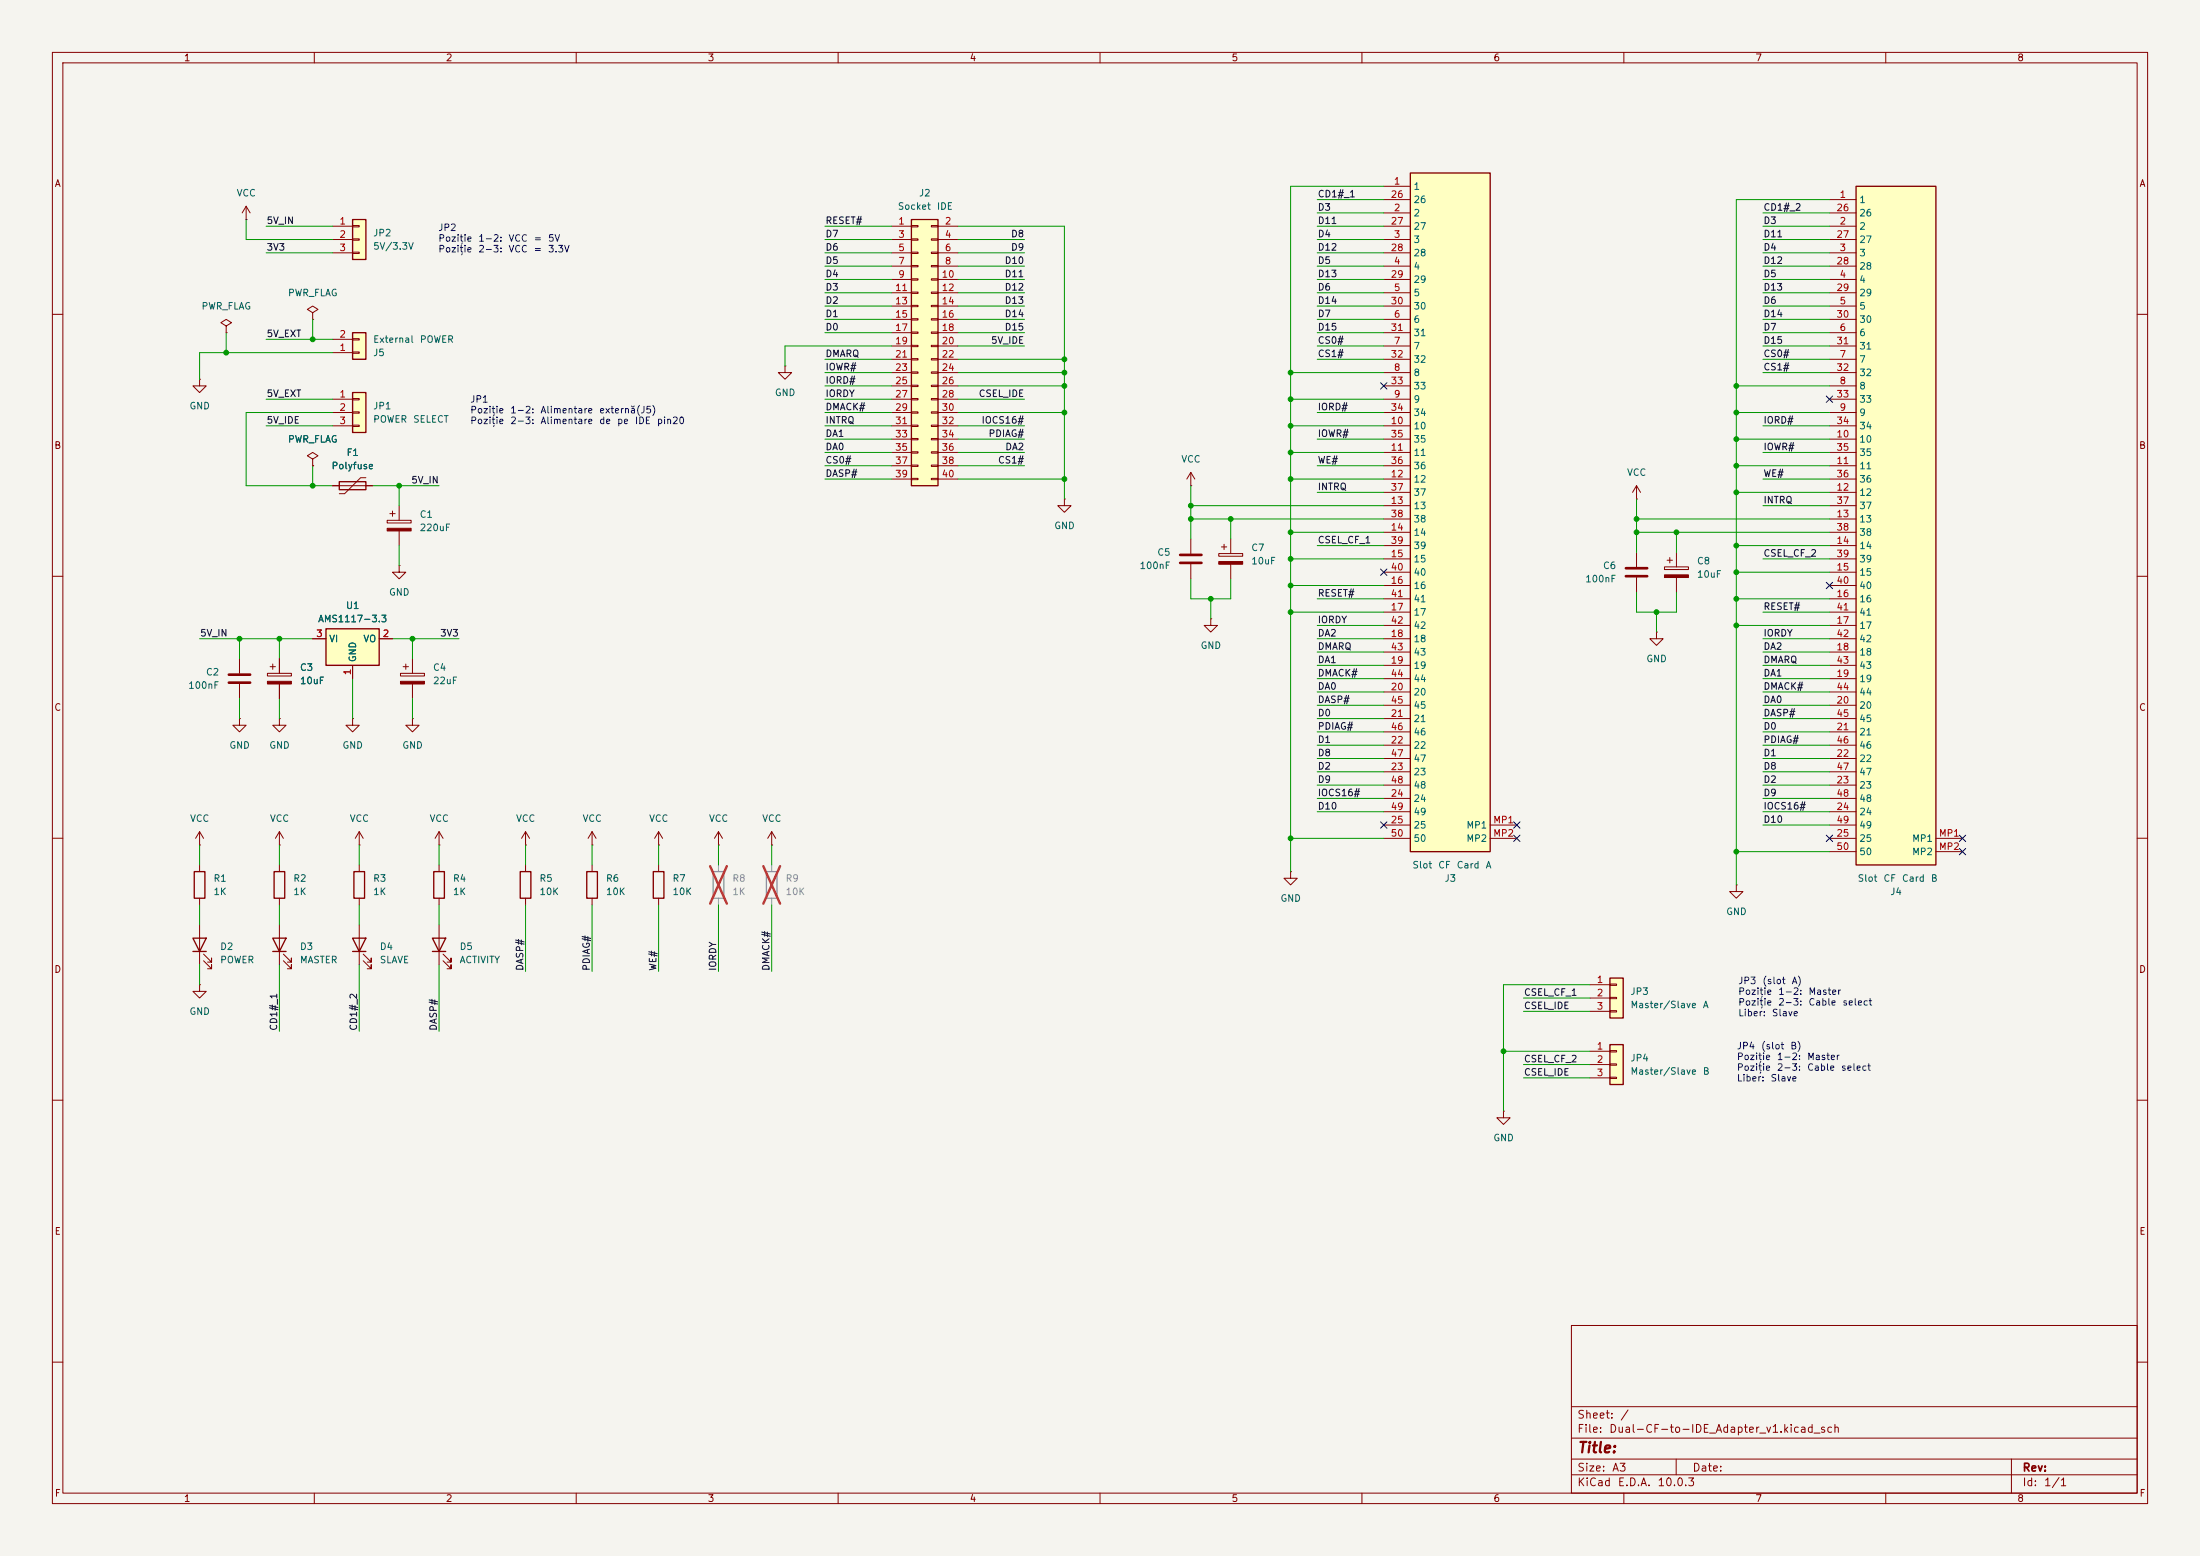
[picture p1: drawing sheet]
<svg xmlns="http://www.w3.org/2000/svg" width="420mm" height="297mm" viewBox="0 0 420 297" stroke-linecap="round" stroke-linejoin="round" font-family="sans-serif">
<path d="M0 0h420v297h-420z" fill="#f5f4ef" stroke="#f5f4ef" stroke-width=".19"/>
<g fill="none" stroke="#840000" stroke-width=".19">
<path d="M10 10h400v277h-400zM12 12h396v273h-396zM60 10v2M110 10v2M160 10v2M210 10v2M260 10v2M310 10v2M360 10v2M10 60h2M408 60h2M203.2 95.3v1.2h-1.3l1.3 1.3 1.3-1.3h-1.3"/>
<path d="M203.2 95.3h.1M10 110h2M408 110h2M45.7 125.7v2.8M45.7 130.6v2.8M10 160h2M38.1 158.8l-.8 1.2M38.1 158.8l.8 1.2M38.1 158.8v2.5M53.3 158.8l-.7 1.2M53.3 158.8l.8 1.2M53.3 158.8v2.5"/>
<path d="M408 160h2M38.1 161.3h.1M53.3 161.3h.1M331.5 168.9v1.3h1.2l-1.2 1.3-1.3-1.3h1.3M331.5 168.9h.1M10 210h2M408 210h2M300 253h108v32h-108zM10 260h2M300 278.5h108M300 274.5h108M300 268.5h108"/>
<path d="M320 278.5v3M384 278.5v6.5M408 260h2M60 285v2M110 285v2M160 285v2M210 285v2M260 285v2M300 281.5h108M310 285v2M360 285v2"/>
</g>
<path d="M43.7 128.8h4.1M43.7 130.3h4.1" fill="none" stroke="#840000" stroke-width=".51"/>
<path d="M307.3 186.7h2.6v7.6h-2.6z" fill="#ffffc2"/>
<path d="M307.3 186.7h2.6v7.6h-2.6z" fill="none" stroke="#840000" stroke-width=".25"/>
<g fill="none" stroke="#840000" stroke-width=".19">
<path d="M312.4 95.3h.1M312.4 92.7l-.7 1.3M312.4 92.7l.8 1.3M312.4 92.7v2.6M227.3 102.9v2.8M227.3 107.7v2.8M312.4 105.4v2.8M312.4 110.2v2.8M316.2 120.7v1.2h-1.2l1.2 1.3 1.3-1.3h-1.3M316.2 120.7h.1M303.5 188h3.8M303.5 190.5h3.8"/>
<path d="M303.5 193h3.8M307.3 187.8h1.3v.3h-1.3zM307.3 190.4h1.3v.2h-1.3zM307.3 192.9h1.3v.3h-1.3zM287 212.1v1.3h1.3l-1.3 1.2-1.3-1.2h1.3M287 212.1h.1"/>
</g>
<path d="M225.3 105.9h4.1M225.3 107.4h4.1M310.4 108.5h4.1M310.4 110h4.1" fill="none" stroke="#840000" stroke-width=".51"/>
<path d="M354.3 35.6h15.3v129.5h-15.3z" fill="#ffffc2"/>
<path d="M354.3 35.6h15.3v129.5h-15.3z" fill="none" stroke="#840000" stroke-width=".25"/>
<g fill="none" stroke="#840000" stroke-width=".19">
<path d="M349.2 38.1h5.1M349.2 43.2h5.1M349.2 48.3h5.1M349.2 53.3h5.1M349.2 58.4h5.1M349.2 40.6h5.1M349.2 45.7h5.1M349.2 50.8h5.1M349.2 55.9h5.1M349.2 63.5h5.1M349.2 68.6h5.1M349.2 73.7h5.1"/>
<path d="M349.2 78.7h5.1M349.2 61h5.1M349.2 66h5.1M349.2 71.1h5.1M349.2 76.2h5.1M349.2 83.8h5.1M349.2 88.9h5.1M349.2 94h5.1M349.2 99.1h5.1M349.2 81.3h5.1M349.2 86.4h5.1M349.2 91.4h5.1"/>
<path d="M349.2 96.5h5.1M349.2 104.1h5.1M349.2 109.2h5.1M349.2 114.3h5.1M349.2 119.4h5.1M349.2 101.6h5.1M349.2 106.7h5.1M349.2 111.8h5.1M349.2 116.8h5.1M349.2 124.5h5.1M349.2 129.5h5.1M349.2 134.6h5.1"/>
<path d="M349.2 139.7h5.1M349.2 121.9h5.1M349.2 127h5.1M349.2 132.1h5.1M349.2 137.2h5.1M349.2 144.8h5.1M349.2 149.9h5.1M349.2 154.9h5.1M349.2 142.2h5.1M349.2 147.3h5.1M349.2 152.4h5.1M349.2 157.5h5.1"/>
<path d="M349.2 160h5.1M349.2 162.6h5.1M369.6 160h5M369.6 162.6h5"/>
</g>
<path d="M269.2 33h15.3v129.6h-15.3z" fill="#ffffc2"/>
<path d="M269.2 33h15.3v129.6h-15.3zM37.1 166.4h2v5.1h-2zM52.3 166.4h2.1v5.1h-2.1zM67.3 179.1h2.5l-1.2 2.5zM67.3 181.6h2.5" fill="none" stroke="#840000" stroke-width=".25"/>
<g fill="none" stroke="#840000" stroke-width=".19">
<path d="M264.2 35.6h5M264.2 38.1h5M264.2 40.6h5M264.2 45.7h5M264.2 50.8h5M264.2 55.9h5M264.2 43.2h5M264.2 48.3h5M264.2 53.3h5M264.2 58.4h5M264.2 61h5M264.2 66h5"/>
<path d="M264.2 71.1h5M264.2 76.2h5M264.2 63.5h5M264.2 68.6h5M264.2 73.7h5M264.2 78.7h5M227.3 92.7h.1M227.3 90.2l-.7 1.2M227.3 90.2l.8 1.2M227.3 90.2v2.5M264.2 81.3h5M264.2 86.4h5"/>
<path d="M264.2 91.4h5M264.2 96.5h5M264.2 83.8h5M264.2 88.9h5M264.2 94h5M264.2 99.1h5M231.1 118.1v1.3h-1.2l1.2 1.3 1.3-1.3h-1.3M231.1 118.1h.1M232.7 105.7h4.5v.5h-4.5zM233.2 104.4h1M233.7 103.9v1M234.9 102.9v2.8"/>
<path d="M234.9 107.7v2.8M264.2 101.6h5M264.2 106.7h5M264.2 111.8h5M264.2 116.8h5M264.2 104.1h5M264.2 109.2h5M264.2 114.3h5M264.2 119.4h5M317.8 108.2h4.5v.5h-4.5zM318.3 106.9h1M318.8 106.4v1"/>
<path d="M320 105.4v2.8M320 110.2v2.8M45.7 137.2v1.2h1.3l-1.3 1.3-1.3-1.3h1.3M45.7 137.2h.1M264.2 121.9h5M264.2 127h5M264.2 132.1h5M264.2 137.2h5M264.2 124.5h5M264.2 129.5h5M264.2 134.6h5M264.2 139.7h5"/>
<path d="M264.2 142.2h5M264.2 147.3h5M264.2 152.4h5M264.2 157.5h5M264.2 144.8h5M264.2 149.9h5M264.2 154.9h5M284.5 157.5h5.1M38.1 165.1v1.3M38.1 171.5v1.2M53.3 165.1v1.3M53.3 171.5v1.2"/>
<path d="M68.6 176.5v7.7M264.2 160h5M284.5 160h5.1M69.3 183.4l1.6 1.5v-.7v.7h-.8M69.3 182.1l1.6 1.5v-.7v.7h-.8"/>
</g>
<g fill="#840000" stroke="#840000" stroke-width=".19">
<path d="M317.8 109.7h4.5v.5h-4.5z"/>
<path d="M232.7 107.2h4.5v.5h-4.5z"/>
</g>
<path d="M307.3 199.4h2.6v7.6h-2.6z" fill="#ffffc2"/>
<path d="M307.3 199.4h2.6v7.6h-2.6z" fill="none" stroke="#840000" stroke-width=".25"/>
<g fill="none" stroke="#840000" stroke-width=".19">
<path d="M51.1 128.5h4.5v.5h-4.5zM51.6 127.3h1M52.1 126.7v1.1M53.3 137.2v1.2h1.3l-1.3 1.3-1.2-1.3h1.2M53.3 137.2h.1M53.3 125.7v2.8M53.3 130.6v2.8M67.3 137.2v1.2h1.3l-1.3 1.3-1.3-1.3h1.3M67.3 137.2h.1M246.4 166.4v1.2h1.2l-1.2 1.3-1.3-1.3h1.3M246.4 166.4h.1M303.5 200.7h3.8"/>
<path d="M303.5 203.2h3.8M303.5 205.7h3.8M307.3 200.5h1.3v.3h-1.3zM307.3 203.1h1.3v.2h-1.3zM307.3 205.6h1.3v.3h-1.3z"/>
</g>
<path d="M51.1 130h4.5v.6h-4.5z" fill="#840000" stroke="#840000" stroke-width=".19"/>
<path d="M62.2 120h10.2v7h-10.2z" fill="#ffffc2"/>
<path d="M62.2 120h10.2v7h-10.2zM36.8 179.1h2.6l-1.3 2.5zM52.1 179.1h2.5l-1.3 2.5zM67.6 166.4h2v5.1h-2zM36.8 181.6h2.6M52.1 181.6h2.5" fill="none" stroke="#840000" stroke-width=".25"/>
<g fill="none" stroke="#840000" stroke-width=".19">
<path d="M38.1 72.4v1.3h1.3l-1.3 1.2-1.3-1.2h1.3M38.1 72.4h.1M43.2 62.2l1-.6-1-.6-1 .6 1 .6v1.3M43.2 63.5h.1M59.7 121.9h2.5M67.3 127v2.5M72.4 121.9h2.5M76.5 128.5h4.5v.5h-4.5zM77 127.3h1M77.5 126.7v1.1M78.7 137.2v1.2h1.3l-1.3 1.3-1.2-1.3h1.2M78.7 137.2h.1"/>
<path d="M78.7 125.7v2.8M78.7 130.6v2.8M68.6 158.8l-.8 1.2M68.6 158.8l.7 1.2M68.6 158.8v2.5M83.8 158.8l-.7 1.2M83.8 158.8l.8 1.2M83.8 158.8v2.5M38.1 176.5v7.7M53.3 176.5v7.7M68.6 161.3h.1M68.6 165.1v1.3"/>
<path d="M68.6 171.5v1.2M83.8 161.3h.1M38.1 188v1.2h1.3l-1.3 1.3-1.3-1.3h1.3M38.1 188h.1M38.9 183.4l1.5 1.5v-.7v.7h-.8M38.9 182.1l1.5 1.5v-.7v.7h-.8M54.1 183.4l1.5 1.5v-.7v.7h-.7M54.1 182.1l1.5 1.5v-.7v.7h-.7"/>
</g>
<path d="M76.5 130h4.5v.6h-4.5z" fill="#840000" stroke="#840000" stroke-width=".19"/>
<path d="M67.3 74.9h2.5v7.7h-2.5z" fill="#ffffc2"/>
<path d="M67.3 74.9h2.5v7.7h-2.5zM64.8 91.9h5v1.6h-5zM124.7 166.4h2v5.1h-2z" fill="none" stroke="#840000" stroke-width=".25"/>
<g fill="none" stroke="#840000" stroke-width=".19">
<path d="M47 39.4l-.8 1.2M47 39.4l.8 1.2M47 39.4v2.5M47 41.9h.1M63.5 76.2h3.8M63.5 78.7h3.8M67.3 76.1h1.3v.2h-1.3zM67.3 78.6h1.3v.3h-1.3zM59.7 87.6l1-.6-1-.6-1 .6 1 .6v1.3M59.7 88.9h.1M63.5 81.3h3.8M63.5 92.7h7.6"/>
<path d="M67.3 81.2h1.3v.2h-1.3zM69.8 91.2h-1l-3 3h-1M73.9 99.3h4.6v.5h-4.6zM74.4 98h1M74.9 97.5v1.1M76.2 96.5v2.8M76.2 108v1.2h1.3l-1.3 1.3-1.3-1.3h1.3M76.2 108h.1M76.2 101.3v2.8M125.7 165.1v1.3M125.7 171.5v1.2"/>
</g>
<path d="M73.9 100.8h4.6v.5h-4.6z" fill="#840000" stroke="#840000" stroke-width=".19"/>
<path d="M67.3 63.5h2.5v5.1h-2.5z" fill="#ffffc2"/>
<path d="M67.3 63.5h2.5v5.1h-2.5z" fill="none" stroke="#840000" stroke-width=".25"/>
<path d="M63.5 67.3h3.8M63.5 64.8h3.8M67.3 67.2h1.3v.2h-1.3zM67.3 64.6h1.3v.3h-1.3z" fill="none" stroke="#840000" stroke-width=".19"/>
<path d="M67.3 41.9h2.5v7.6h-2.5z" fill="#ffffc2"/>
<path d="M67.3 41.9h2.5v7.6h-2.5z" fill="none" stroke="#840000" stroke-width=".25"/>
<path d="M59.7 59.7l1-.6-1-.7-1 .7 1 .6v1.3M63.5 43.2h3.8M63.5 45.7h3.8M63.5 48.3h3.8M67.3 43.1h1.3v.2h-1.3zM67.3 45.6h1.3v.2h-1.3zM67.3 48.1h1.3v.3h-1.3zM59.7 61h.1M149.9 69.9v1.2h1.2l-1.2 1.3-1.3-1.3h1.3M149.9 69.9h.1" fill="none" stroke="#840000" stroke-width=".19"/>
<path d="M174 41.9h5.1v50.8h-5.1z" fill="#ffffc2"/>
<path d="M174 41.9h5.1v50.8h-5.1zM82.5 179.1h2.6l-1.3 2.5zM82.8 166.4h2v5.1h-2zM99.3 166.4h2v5.1h-2zM112 166.4h2v5.1h-2zM82.5 181.6h2.6" fill="none" stroke="#840000" stroke-width=".25"/>
<g fill="none" stroke="#840000" stroke-width=".19">
<path d="M170.2 43.2h3.8M170.2 45.7h3.8M170.2 48.3h3.8M170.2 50.8h3.8M170.2 53.3h3.8M170.2 55.9h3.8M170.2 58.4h3.8M174 43.1h1.3v.2h-1.3zM174 45.6h1.3v.2h-1.3zM174 48.1h1.3v.3h-1.3zM174 50.7h1.3v.2h-1.3zM174 53.2h1.3v.3h-1.3z"/>
<path d="M174 55.8h1.3v.2h-1.3zM174 58.3h1.3v.2h-1.3zM177.8 43.1h1.3v.2h-1.3zM177.8 45.6h1.3v.2h-1.3zM177.8 48.1h1.3v.3h-1.3zM177.8 50.7h1.3v.2h-1.3zM177.8 53.2h1.3v.3h-1.3zM177.8 55.8h1.3v.2h-1.3zM177.8 58.3h1.3v.2h-1.3zM179.1 43.2h3.8M179.1 45.7h3.8M179.1 48.3h3.8"/>
<path d="M179.1 50.8h3.8M179.1 53.3h3.8M179.1 55.9h3.8M179.1 58.4h3.8M170.2 61h3.8M170.2 63.5h3.8M170.2 66h3.8M170.2 68.6h3.8M170.2 71.1h3.8M170.2 73.7h3.8M170.2 76.2h3.8M170.2 78.7h3.8"/>
<path d="M174 60.8h1.3v.3h-1.3zM174 63.4h1.3v.2h-1.3zM174 65.9h1.3v.3h-1.3zM174 68.5h1.3v.2h-1.3zM174 71h1.3v.2h-1.3zM174 73.5h1.3v.3h-1.3zM174 76.1h1.3v.2h-1.3zM174 78.6h1.3v.3h-1.3zM177.8 60.8h1.3v.3h-1.3zM177.8 63.4h1.3v.2h-1.3zM177.8 65.9h1.3v.3h-1.3zM177.8 68.5h1.3v.2h-1.3z"/>
<path d="M177.8 71h1.3v.2h-1.3zM177.8 73.5h1.3v.3h-1.3zM177.8 76.1h1.3v.2h-1.3zM177.8 78.6h1.3v.3h-1.3zM179.1 61h3.8M179.1 63.5h3.8M179.1 66h3.8M179.1 68.6h3.8M179.1 71.1h3.8M179.1 73.7h3.8M179.1 76.2h3.8M179.1 78.7h3.8"/>
<path d="M59.7 88.9h.1M63.5 92.7h1.3M69.8 92.7h1.3M170.2 81.3h3.8M170.2 83.8h3.8M170.2 86.4h3.8M170.2 88.9h3.8M170.2 91.4h3.8M174 81.2h1.3v.2h-1.3zM174 83.7h1.3v.2h-1.3zM174 86.2h1.3v.3h-1.3zM174 88.8h1.3v.2h-1.3z"/>
<path d="M174 91.3h1.3v.3h-1.3zM177.8 81.2h1.3v.2h-1.3zM177.8 83.7h1.3v.2h-1.3zM177.8 86.2h1.3v.3h-1.3zM177.8 88.8h1.3v.2h-1.3zM177.8 91.3h1.3v.3h-1.3zM179.1 81.3h3.8M179.1 83.8h3.8M179.1 86.4h3.8M179.1 88.9h3.8M179.1 91.4h3.8M53.3 125.7v2.8"/>
<path d="M53.3 130.6v2.8M59.7 121.9h2.5M67.3 127v2.5M72.4 121.9h2.5M100.3 158.8v2.5M100.3 158.8l-.7 1.2M100.3 158.8l.8 1.2M113 158.8l-.7 1.2M113 158.8l.8 1.2M113 158.8v2.5M125.7 158.8l-.7 1.2M125.7 158.8l.8 1.2"/>
<path d="M125.7 158.8v2.5M137.2 158.8l-.8 1.2M137.2 158.8l.7 1.2M137.2 158.8v2.5M147.3 158.8l-.7 1.2M147.3 158.8l.8 1.2M147.3 158.8v2.5M83.8 165.1v1.3M83.8 171.5v1.2M83.8 176.5v7.7M100.3 161.3h.1M100.3 165.1v1.3"/>
<path d="M100.3 171.5v1.2M113 161.3h.1M113 165.1v1.3M113 171.5v1.2M125.7 161.3h.1M137.2 161.3h.1M147.3 161.3h.1M84.6 183.4l1.5 1.5v-.7v.7h-.8M84.6 182.1l1.5 1.5v-.7v.7h-.8"/>
</g>
<path d="M136.1 166.4h2.1v5.1h-2.1zM146.3 166.4h2v5.1h-2z" fill="none" stroke="#9c9b98" stroke-width=".25"/>
<path d="M137.2 165.1v1.3M137.2 171.5v1.2M147.3 165.1v1.3M147.3 171.5v1.2" fill="none" stroke="#9c9b98" stroke-width=".19"/>
<path d="M135.6 165.3l3.2 7.2M138.8 165.3l-3.2 7.2M145.7 165.3l3.2 7.2M148.9 165.3l-3.2 7.2" fill="none" stroke="#e12e31" stroke-width=".46"/>
<g fill="none" stroke="#009600" stroke-width=".19">
<path d="M251.5 38.1h12.7M264.2 35.6h-17.8v130.8M349.2 38.1h-17.7v130.8M47 41.9v3.8h16.5M50.8 43.2h12.7M50.8 48.3h12.7M157.5 58.4h12.7M157.5 43.2h12.7M157.5 55.9h12.7M157.5 50.8h12.7M157.5 48.3h12.7M157.5 45.7h12.7"/>
<path d="M157.5 53.3h12.7M182.9 58.4h12.7M182.9 43.2h20.3v52.1M182.9 55.9h12.7M182.9 50.8h12.7M182.9 48.3h12.7M182.9 45.7h12.7M182.9 53.3h12.7M251.5 58.4h12.7M251.5 43.2h12.7M251.5 40.6h12.7M251.5 55.9h12.7"/>
<path d="M251.5 50.8h12.7M251.5 48.3h12.7M251.5 45.7h12.7M251.5 53.3h12.7M336.5 58.4h12.7M336.5 43.2h12.7M336.5 40.6h12.7M336.5 55.9h12.7M336.5 50.8h12.7M336.5 48.3h12.7M336.5 45.7h12.7M336.5 53.3h12.7"/>
<path d="M43.2 63.5v3.8M50.8 76.2h12.7M50.8 64.8h12.7M59.7 61v3.8M63.5 78.7h-16.5v14h16.5M63.5 67.3h-25.4v5.1M157.5 76.2h12.7M157.5 78.7h12.7M157.5 63.5h12.7M157.5 61h12.7M157.5 68.6h12.7M157.5 71.1h12.7"/>
<path d="M157.5 73.7h12.7M170.2 66h-20.3v3.9M182.9 76.2h12.7M182.9 78.7h20.3M182.9 63.5h12.7M182.9 66h12.7M182.9 61h12.7M182.9 68.6h20.3M182.9 71.1h20.3M182.9 73.7h20.3M246.4 76.2h17.8M246.4 71.1h17.8"/>
<path d="M251.5 78.7h12.7M251.5 63.5h12.7M251.5 66h12.7M251.5 61h12.7M251.5 68.6h12.7M331.5 78.7h17.7M331.5 73.7h17.7M336.5 63.5h12.7M336.5 66h12.7M336.5 61h12.7M336.5 68.6h12.7M336.5 71.1h12.7"/>
<path d="M50.8 81.3h12.7M59.7 88.9v3.8M71.1 92.7h12.7M76.2 92.7v3.8M157.5 86.4h12.7M157.5 81.3h12.7M157.5 83.8h12.7M157.5 91.4h12.7M157.5 88.9h12.7M182.9 86.4h12.7M182.9 81.3h12.7M182.9 83.8h12.7"/>
<path d="M182.9 91.4h20.3M182.9 88.9h12.7M227.3 92.7v10.2M227.3 99.1h36.9M227.3 96.5h36.9M234.9 99.1v3.8M246.4 86.4h17.8M246.4 81.3h17.8M246.4 91.4h17.8M251.5 83.8h12.7M251.5 94h12.7M251.5 88.9h12.7"/>
<path d="M312.4 99.1h36.8M312.4 95.3v10.1M331.5 83.8h17.7M331.5 94h17.7M331.5 88.9h17.7M336.5 86.4h12.7M336.5 81.3h12.7M336.5 91.4h12.7M336.5 96.5h12.7M76.2 104.1v3.9M227.3 110.5v3.8h7.6v-3.8M231.1 114.3v3.8"/>
<path d="M246.4 106.7h17.8M246.4 101.6h17.8M246.4 116.8h17.8M246.4 111.8h17.8M251.5 114.3h12.7M251.5 104.1h12.7M251.5 119.4h12.7M312.4 101.6h36.8M312.4 113v3.8h7.6v-3.8M316.2 116.8v3.9M320 101.6v3.8M331.5 114.3h17.7"/>
<path d="M331.5 104.1h17.7M331.5 119.4h17.7M331.5 109.2h17.7M336.5 106.7h12.7M336.5 116.8h12.7M38.1 121.9h21.6M45.7 121.9v3.8M45.7 133.4v3.8M53.3 121.9v3.8M53.3 133.4v3.8M67.3 129.5v7.7M74.9 121.9h12.7"/>
<path d="M78.7 121.9v3.8M78.7 133.4v3.8M251.5 121.9h12.7M251.5 139.7h12.7M251.5 134.6h12.7M251.5 124.5h12.7M251.5 129.5h12.7M251.5 127h12.7M251.5 132.1h12.7M251.5 137.2h12.7M336.5 121.9h12.7M336.5 139.7h12.7"/>
<path d="M336.5 134.6h12.7M336.5 124.5h12.7M336.5 129.5h12.7M336.5 127h12.7M336.5 132.1h12.7M336.5 137.2h12.7M251.5 152.4h12.7M251.5 154.9h12.7M251.5 147.3h12.7M251.5 142.2h12.7M251.5 144.8h12.7M251.5 149.9h12.7"/>
<path d="M336.5 152.4h12.7M336.5 154.9h12.7M336.5 147.3h12.7M336.5 142.2h12.7M336.5 144.8h12.7M336.5 149.9h12.7M336.5 157.5h12.7M38.1 161.3v3.8M38.1 172.7v3.8M53.3 161.3v3.8M53.3 172.7v3.8M68.6 161.3v3.8"/>
<path d="M68.6 172.7v3.8M83.8 161.3v3.8M83.8 172.7v3.8M100.3 161.3v3.8M100.3 172.7v12.7M113 161.3v3.8M113 172.7v12.7M125.7 161.3v3.8M125.7 172.7v12.7M137.2 161.3v3.8M137.2 172.7v12.7M147.3 161.3v3.8"/>
<path d="M147.3 172.7v12.7M246.4 160h17.8M331.5 162.6h17.7M38.1 184.2v3.8M53.3 184.2v12.7M68.6 184.2v12.7M83.8 184.2v12.7M290.8 190.5h12.7M290.8 193h12.7M303.5 188h-16.5v24.1M287 200.7h16.5M290.8 205.7h12.7"/>
<path d="M290.8 203.2h12.7"/>
</g>
<g fill="none" stroke="#000084" stroke-width=".19">
<path d="M263.6 73.1l1.2 1.2M264.8 73.1l-1.2 1.2M348.6 75.6l1.3 1.2M349.9 75.6l-1.3 1.2M263.6 108.6l1.2 1.2M264.8 108.6l-1.2 1.2M348.6 111.2l1.3 1.2M349.9 111.2l-1.3 1.2M263.6 156.9l1.2 1.2M264.8 156.9l-1.2 1.2M289 159.4l1.2 1.2M289 156.9l1.2 1.2"/>
<path d="M290.2 159.4l-1.2 1.2M290.2 156.9l-1.2 1.2M348.6 159.4l1.3 1.2M349.9 159.4l-1.3 1.2M374 159.4l1.3 1.2M375.3 159.4l-1.3 1.2M374 162l1.3 1.2M375.3 162l-1.3 1.2"/>
</g>
<g fill="#009600" stroke="#009600" stroke-width=".19">
<circle cx="331.5" cy="119.4" r=".46"/>
<circle cx="246.4" cy="160" r=".46"/>
<circle cx="331.5" cy="114.3" r=".46"/>
<circle cx="331.5" cy="109.2" r=".46"/>
<circle cx="312.4" cy="99.1" r=".46"/>
<circle cx="312.4" cy="101.6" r=".46"/>
<circle cx="320" cy="101.6" r=".46"/>
<circle cx="331.5" cy="94" r=".46"/>
<circle cx="316.2" cy="116.8" r=".46"/>
<circle cx="246.4" cy="111.8" r=".46"/>
<circle cx="246.4" cy="106.7" r=".46"/>
<circle cx="234.9" cy="99.1" r=".46"/>
<circle cx="227.3" cy="99.1" r=".46"/>
<circle cx="246.4" cy="101.6" r=".46"/>
<circle cx="231.1" cy="114.3" r=".46"/>
<circle cx="246.4" cy="116.8" r=".46"/>
<circle cx="331.5" cy="162.6" r=".46"/>
<circle cx="287" cy="200.7" r=".46"/>
<circle cx="331.5" cy="83.8" r=".46"/>
<circle cx="331.5" cy="78.7" r=".46"/>
<circle cx="331.5" cy="73.7" r=".46"/>
<circle cx="331.5" cy="104.1" r=".46"/>
<circle cx="331.5" cy="88.9" r=".46"/>
<circle cx="246.4" cy="86.4" r=".46"/>
<circle cx="246.4" cy="71.1" r=".46"/>
<circle cx="246.4" cy="76.2" r=".46"/>
<circle cx="246.4" cy="81.3" r=".46"/>
<circle cx="203.2" cy="71.1" r=".46"/>
<circle cx="203.2" cy="78.7" r=".46"/>
<circle cx="203.2" cy="73.7" r=".46"/>
<circle cx="203.2" cy="68.6" r=".46"/>
<circle cx="246.4" cy="91.4" r=".46"/>
<circle cx="227.3" cy="96.5" r=".46"/>
<circle cx="203.2" cy="91.4" r=".46"/>
<circle cx="53.3" cy="121.9" r=".46"/>
<circle cx="45.7" cy="121.9" r=".46"/>
<circle cx="78.7" cy="121.9" r=".46"/>
<circle cx="43.2" cy="67.3" r=".46"/>
<circle cx="59.7" cy="64.8" r=".46"/>
<circle cx="59.7" cy="92.7" r=".46"/>
<circle cx="76.2" cy="92.7" r=".46"/>
</g>
<text font-size="2" fill="#840000" x="301" y="277.8">Title:</text>
<g font-size="1.5" fill="#840000">
<text x="301" y="273.8">File:</text>
<text x="301" y="271.1">Sheet:</text>
<text x="307.1" y="273.8">Dual-CF-to-IDE_Adapter_v1.kicad_sch</text>
<text x="309.2" y="271.1">/</text>
<text x="301" y="281.2">Size:</text>
<text x="307.6" y="281.2">A3</text>
<text x="323" y="281.2">Date:</text>
<text x="386" y="281.2">Rev:</text>
<text x="301" y="284">KiCad</text>
<text x="308.7" y="284">E.D.A.</text>
<text x="316.3" y="284">10.0.3</text>
<text x="386" y="284">Id:</text>
<text x="390.1" y="284">1/1</text>
</g>
<g font-size="1.3" fill="#840000">
<text x="35" y="12">1</text>
<text x="85" y="12">2</text>
<text x="135" y="12">3</text>
<text x="185" y="12">4</text>
<text x="235" y="12">5</text>
<text x="285" y="12">6</text>
<text x="335" y="12">7</text>
<text x="385" y="12">8</text>
<text x="10.3" y="36">A</text>
<text x="408.3" y="36">A</text>
<text x="10.3" y="86">B</text>
<text x="408.2" y="86">B</text>
<text x="10.3" y="136">C</text>
<text x="408.2" y="136">C</text>
<text x="10.3" y="186">D</text>
<text x="408.2" y="186">D</text>
<text x="10.3" y="236">E</text>
<text x="408.3" y="236">E</text>
<text x="10.3" y="286">F</text>
<text x="35" y="287">1</text>
<text x="85" y="287">2</text>
<text x="135" y="287">3</text>
<text x="185" y="287">4</text>
<text x="235" y="287">5</text>
<text x="285" y="287">6</text>
<text x="335" y="287">7</text>
<text x="385" y="287">8</text>
<text x="408.3" y="286">F</text>
</g>
<g font-size="1.3" fill="#a90000">
<text x="266" y="35.5">1</text>
<text x="265.4" y="38.1">26</text>
<text x="266" y="40.6">2</text>
<text x="350.5" y="40.6">26</text>
<text x="351.1" y="38.1">1</text>
<text x="64.7" y="43.2">1</text>
<text x="64.7" y="45.7">2</text>
<text x="171.4" y="43.2">1</text>
<text x="171.4" y="45.7">3</text>
<text x="180.3" y="43.2">2</text>
<text x="180.3" y="45.7">4</text>
<text x="265.4" y="43.2">27</text>
<text x="266" y="45.7">3</text>
<text x="350.5" y="45.7">27</text>
<text x="351.1" y="43.2">2</text>
<text x="64.7" y="48.2">3</text>
<text x="171.4" y="48.2">5</text>
<text x="171.4" y="50.8">7</text>
<text x="171.4" y="53.3">9</text>
<text x="179.7" y="53.3">10</text>
<text x="180.3" y="48.2">6</text>
<text x="180.3" y="50.8">8</text>
<text x="265.4" y="48.2">28</text>
<text x="265.4" y="53.3">29</text>
<text x="266" y="50.8">4</text>
<text x="350.5" y="50.8">28</text>
<text x="351.1" y="48.2">3</text>
<text x="351.1" y="53.3">4</text>
<text x="170.8" y="55.9">11</text>
<text x="170.8" y="58.4">13</text>
<text x="179.7" y="55.9">12</text>
<text x="179.7" y="58.4">14</text>
<text x="265.4" y="58.4">30</text>
<text x="266" y="55.9">5</text>
<text x="350.5" y="55.9">29</text>
<text x="351.1" y="58.4">5</text>
<text x="64.7" y="64.7">2</text>
<text x="170.8" y="60.9">15</text>
<text x="170.8" y="63.5">17</text>
<text x="179.7" y="60.9">16</text>
<text x="179.7" y="63.5">18</text>
<text x="265.4" y="63.5">31</text>
<text x="266" y="60.9">6</text>
<text x="350.5" y="60.9">30</text>
<text x="351.1" y="63.5">6</text>
<text x="64.7" y="67.3">1</text>
<text x="170.8" y="66">19</text>
<text x="170.8" y="68.6">21</text>
<text x="170.8" y="71.1">23</text>
<text x="179.7" y="66">20</text>
<text x="179.7" y="68.6">22</text>
<text x="179.7" y="71.1">24</text>
<text x="265.4" y="68.6">32</text>
<text x="266" y="66">7</text>
<text x="266" y="71.1">8</text>
<text x="350.5" y="66">31</text>
<text x="350.5" y="71.1">32</text>
<text x="351.1" y="68.6">7</text>
<text x="64.7" y="76.2">1</text>
<text x="170.8" y="73.6">25</text>
<text x="170.8" y="76.2">27</text>
<text x="179.7" y="73.6">26</text>
<text x="179.7" y="76.2">28</text>
<text x="265.4" y="73.6">33</text>
<text x="266" y="76.2">9</text>
<text x="350.5" y="76.2">33</text>
<text x="351.1" y="73.6">8</text>
<text x="64.7" y="78.7">2</text>
<text x="64.7" y="81.3">3</text>
<text x="170.8" y="78.7">29</text>
<text x="170.8" y="81.3">31</text>
<text x="170.8" y="83.8">33</text>
<text x="179.7" y="78.7">30</text>
<text x="179.7" y="81.3">32</text>
<text x="179.7" y="83.8">34</text>
<text x="265.4" y="81.3">10</text>
<text x="265.4" y="78.7">34</text>
<text x="265.4" y="83.8">35</text>
<text x="350.5" y="83.8">10</text>
<text x="350.5" y="81.3">34</text>
<text x="351.1" y="78.7">9</text>
<text x="170.8" y="86.3">35</text>
<text x="170.8" y="88.9">37</text>
<text x="179.7" y="86.3">36</text>
<text x="179.7" y="88.9">38</text>
<text x="265.4" y="86.3">11</text>
<text x="265.4" y="88.9">36</text>
<text x="350.5" y="88.9">11</text>
<text x="350.5" y="86.3">35</text>
<text x="170.8" y="91.4">39</text>
<text x="179.7" y="91.4">40</text>
<text x="265.4" y="91.4">12</text>
<text x="265.4" y="94">37</text>
<text x="350.5" y="94">12</text>
<text x="350.5" y="91.4">36</text>
<text x="265.4" y="96.5">13</text>
<text x="265.4" y="101.6">14</text>
<text x="265.4" y="99">38</text>
<text x="350.5" y="99">13</text>
<text x="350.5" y="96.5">37</text>
<text x="350.5" y="101.6">38</text>
<text x="265.4" y="106.7">15</text>
<text x="265.4" y="104.1">39</text>
<text x="350.5" y="104.1">14</text>
<text x="350.5" y="106.7">39</text>
<text x="265.4" y="111.7">16</text>
<text x="265.4" y="109.2">40</text>
<text x="350.5" y="109.2">15</text>
<text x="350.5" y="111.7">40</text>
<text x="265.4" y="116.8">17</text>
<text x="265.4" y="114.3">41</text>
<text x="265.4" y="119.4">42</text>
<text x="350.5" y="114.3">16</text>
<text x="350.5" y="119.4">17</text>
<text x="350.5" y="116.8">41</text>
<text x="60.3" y="121.9">3</text>
<text x="73" y="121.9">2</text>
<text x="265.4" y="121.9">18</text>
<text x="265.4" y="124.4">43</text>
<text x="350.5" y="124.4">18</text>
<text x="350.5" y="121.9">42</text>
<text x="67.3" y="129" transform="rotate(-90 67.3 129)">1</text>
<text x="265.4" y="127">19</text>
<text x="265.4" y="129.5">44</text>
<text x="350.5" y="129.5">19</text>
<text x="350.5" y="127">43</text>
<text x="265.4" y="132.1">20</text>
<text x="265.4" y="137.1">21</text>
<text x="265.4" y="134.6">45</text>
<text x="350.5" y="134.6">20</text>
<text x="350.5" y="132.1">44</text>
<text x="350.5" y="137.1">45</text>
<text x="265.4" y="142.2">22</text>
<text x="265.4" y="139.7">46</text>
<text x="350.5" y="139.7">21</text>
<text x="350.5" y="142.2">46</text>
<text x="265.4" y="147.3">23</text>
<text x="265.4" y="144.8">47</text>
<text x="265.4" y="149.8">48</text>
<text x="350.5" y="144.8">22</text>
<text x="350.5" y="149.8">23</text>
<text x="350.5" y="147.3">47</text>
<text x="265.4" y="152.4">24</text>
<text x="265.4" y="154.9">49</text>
<text x="350.5" y="154.9">24</text>
<text x="350.5" y="152.4">48</text>
<text x="265.4" y="157.5">25</text>
<text x="265.4" y="160">50</text>
<text x="285" y="157.5">MP1</text>
<text x="285" y="160">MP2</text>
<text x="350.5" y="160">25</text>
<text x="350.5" y="157.5">49</text>
<text x="370" y="160">MP1</text>
<text x="350.5" y="162.5">50</text>
<text x="370" y="162.5">MP2</text>
<text x="304.7" y="187.9">1</text>
<text x="304.7" y="190.5">2</text>
<text x="304.7" y="193">3</text>
<text x="304.7" y="200.6">1</text>
<text x="304.7" y="203.2">2</text>
<text x="304.7" y="205.7">3</text>
</g>
<g font-size="1.3" fill="#006464">
<text x="45.1" y="37.8">VCC</text>
<text x="171.3" y="40.3">Socket</text>
<text x="175.3" y="37.8">J2</text>
<text x="178.7" y="40.3">IDE</text>
<text x="269.7" y="36.5">1</text>
<text x="269.7" y="41.6">2</text>
<text x="269.7" y="39.1">26</text>
<text x="354.8" y="39.1">1</text>
<text x="354.8" y="41.6">26</text>
<text x="71.1" y="45.4">JP2</text>
<text x="71.1" y="48">5V/3.3V</text>
<text x="269.7" y="46.7">3</text>
<text x="269.7" y="44.2">27</text>
<text x="354.8" y="44.2">2</text>
<text x="354.8" y="46.7">27</text>
<text x="269.7" y="51.8">4</text>
<text x="269.7" y="49.2">28</text>
<text x="354.8" y="49.2">3</text>
<text x="354.8" y="51.8">28</text>
<text x="38.4" y="59.4">PWR_FLAG</text>
<text x="54.9" y="56.9">PWR_FLAG</text>
<text x="269.7" y="56.9">5</text>
<text x="269.7" y="54.3">29</text>
<text x="269.7" y="59.4">30</text>
<text x="354.8" y="54.3">4</text>
<text x="354.8" y="59.4">5</text>
<text x="354.8" y="56.9">29</text>
<text x="71.1" y="65.7">External</text>
<text x="80" y="65.7">POWER</text>
<text x="269.7" y="61.9">6</text>
<text x="269.7" y="64.5">31</text>
<text x="354.8" y="64.5">6</text>
<text x="354.8" y="61.9">30</text>
<text x="71.1" y="68.3">J5</text>
<text x="269.7" y="67">7</text>
<text x="269.7" y="69.6">32</text>
<text x="354.8" y="69.6">7</text>
<text x="354.8" y="67">31</text>
<text x="147.8" y="75.9">GND</text>
<text x="269.7" y="72.1">8</text>
<text x="269.7" y="77.2">9</text>
<text x="269.7" y="74.6">33</text>
<text x="354.8" y="74.6">8</text>
<text x="354.8" y="72.1">32</text>
<text x="354.8" y="77.2">33</text>
<text x="36.1" y="78.4">GND</text>
<text x="71.1" y="78.4">JP1</text>
<text x="71.1" y="81">POWER</text>
<text x="78.8" y="81">SELECT</text>
<text x="269.7" y="82.3">10</text>
<text x="269.7" y="79.7">34</text>
<text x="354.8" y="79.7">9</text>
<text x="354.8" y="82.3">34</text>
<text x="54.9" y="84.8">PWR_FLAG</text>
<text x="63.2" y="89.9">Polyfuse</text>
<text x="66.1" y="87.3">F1</text>
<text x="225.4" y="88.6">VCC</text>
<text x="269.7" y="87.3">11</text>
<text x="269.7" y="84.8">35</text>
<text x="269.7" y="89.9">36</text>
<text x="354.8" y="84.8">10</text>
<text x="354.8" y="89.9">11</text>
<text x="354.8" y="87.3">35</text>
<text x="269.7" y="92.4">12</text>
<text x="269.7" y="95">37</text>
<text x="310.5" y="91.1">VCC</text>
<text x="354.8" y="95">12</text>
<text x="354.8" y="92.4">36</text>
<text x="80" y="99.1">C1</text>
<text x="80" y="101.7">220uF</text>
<text x="201.2" y="101.3">GND</text>
<text x="269.7" y="97.5">13</text>
<text x="269.7" y="100">38</text>
<text x="354.8" y="100">13</text>
<text x="354.8" y="97.5">37</text>
<text x="220.8" y="106.4">C5</text>
<text x="238.8" y="105.5">C7</text>
<text x="269.7" y="102.6">14</text>
<text x="269.7" y="107.7">15</text>
<text x="269.7" y="105.1">39</text>
<text x="354.8" y="105.1">14</text>
<text x="354.8" y="102.6">38</text>
<text x="354.8" y="107.7">39</text>
<text x="217.4" y="108.9">100nF</text>
<text x="238.8" y="108">10uF</text>
<text x="269.7" y="112.7">16</text>
<text x="269.7" y="110.2">40</text>
<text x="302.5" y="111.5">100nF</text>
<text x="305.9" y="108.9">C6</text>
<text x="323.9" y="108">C8</text>
<text x="323.9" y="110.6">10uF</text>
<text x="354.8" y="110.2">15</text>
<text x="354.8" y="112.7">40</text>
<text x="60.6" y="119.1">AMS1117-3.3</text>
<text x="65.9" y="116.5">U1</text>
<text x="74.2" y="114">GND</text>
<text x="269.7" y="117.8">17</text>
<text x="269.7" y="115.3">41</text>
<text x="354.8" y="115.3">16</text>
<text x="354.8" y="117.8">41</text>
<text x="62.7" y="122.9">VI</text>
<text x="69.3" y="122.9">VO</text>
<text x="229.1" y="124.2">GND</text>
<text x="269.7" y="122.9">18</text>
<text x="269.7" y="120.4">42</text>
<text x="269.7" y="125.4">43</text>
<text x="354.8" y="120.4">17</text>
<text x="354.8" y="125.4">18</text>
<text x="354.8" y="122.9">42</text>
<text x="35.8" y="131.8">100nF</text>
<text x="39.2" y="129.2">C2</text>
<text x="57.2" y="128.4">C3</text>
<text x="57.2" y="130.9">10uF</text>
<text x="68.3" y="126.5" transform="rotate(-90 68.3 126.5)">GND</text>
<text x="82.6" y="128.4">C4</text>
<text x="82.6" y="130.9">22uF</text>
<text x="269.7" y="128">19</text>
<text x="269.7" y="130.5">44</text>
<text x="314.2" y="126.7">GND</text>
<text x="354.8" y="130.5">19</text>
<text x="354.8" y="128">43</text>
<text x="269.7" y="133.1">20</text>
<text x="269.7" y="135.6">45</text>
<text x="354.8" y="135.6">20</text>
<text x="354.8" y="133.1">44</text>
<text x="43.7" y="143.2">GND</text>
<text x="51.3" y="143.2">GND</text>
<text x="65.3" y="143.2">GND</text>
<text x="76.7" y="143.2">GND</text>
<text x="269.7" y="138.1">21</text>
<text x="269.7" y="143.2">22</text>
<text x="269.7" y="140.7">46</text>
<text x="354.8" y="140.7">21</text>
<text x="354.8" y="138.1">45</text>
<text x="354.8" y="143.2">46</text>
<text x="269.7" y="148.3">23</text>
<text x="269.7" y="145.8">47</text>
<text x="354.8" y="145.8">22</text>
<text x="354.8" y="148.3">47</text>
<text x="269.7" y="153.4">24</text>
<text x="269.7" y="150.8">48</text>
<text x="269.7" y="155.9">49</text>
<text x="354.8" y="150.8">23</text>
<text x="354.8" y="155.9">24</text>
<text x="354.8" y="153.4">48</text>
<text x="36.2" y="157.2">VCC</text>
<text x="51.4" y="157.2">VCC</text>
<text x="66.7" y="157.2">VCC</text>
<text x="81.9" y="157.2">VCC</text>
<text x="98.4" y="157.2">VCC</text>
<text x="111.1" y="157.2">VCC</text>
<text x="123.8" y="157.2">VCC</text>
<text x="135.2" y="157.2">VCC</text>
<text x="145.4" y="157.2">VCC</text>
<text x="269.7" y="158.5">25</text>
<text x="269.7" y="161">50</text>
<text x="279.8" y="158.5">MP1</text>
<text x="279.8" y="161">MP2</text>
<text x="354.8" y="161">25</text>
<text x="354.8" y="158.5">49</text>
<text x="364.9" y="161">MP1</text>
<text x="269.5" y="166.1">Slot</text>
<text x="274.5" y="166.1">CF</text>
<text x="278" y="166.1">Card</text>
<text x="283.5" y="166.1">A</text>
<text x="354.8" y="163.5">50</text>
<text x="364.9" y="163.5">MP2</text>
<text x="40.6" y="168.6">R1</text>
<text x="40.6" y="171.2">1K</text>
<text x="55.9" y="168.6">R2</text>
<text x="55.9" y="171.2">1K</text>
<text x="71.1" y="168.6">R3</text>
<text x="71.1" y="171.2">1K</text>
<text x="86.4" y="168.6">R4</text>
<text x="86.4" y="171.2">1K</text>
<text x="102.9" y="168.6">R5</text>
<text x="102.9" y="171.2">10K</text>
<text x="115.6" y="168.6">R6</text>
<text x="115.6" y="171.2">10K</text>
<text x="128.3" y="168.6">R7</text>
<text x="128.3" y="171.2">10K</text>
<text x="244.3" y="172.4">GND</text>
<text x="275.7" y="168.6">J3</text>
<text x="354.5" y="168.6">Slot</text>
<text x="359.5" y="168.6">CF</text>
<text x="360.8" y="171.2">J4</text>
<text x="363" y="168.6">Card</text>
<text x="368.5" y="168.6">B</text>
<text x="329.4" y="175">GND</text>
<text x="41.9" y="181.6">D2</text>
<text x="41.9" y="184.2">POWER</text>
<text x="57.2" y="181.6">D3</text>
<text x="57.2" y="184.2">MASTER</text>
<text x="72.4" y="181.6">D4</text>
<text x="72.4" y="184.2">SLAVE</text>
<text x="87.6" y="181.6">D5</text>
<text x="87.6" y="184.2">ACTIVITY</text>
<text x="311.2" y="190.2">JP3</text>
<text x="36.1" y="194">GND</text>
<text x="311.2" y="192.7">Master/Slave</text>
<text x="325" y="192.7">A</text>
<text x="311.2" y="202.9">JP4</text>
<text x="311.2" y="205.4">Master/Slave</text>
<text x="325" y="205.4">B</text>
<text x="285" y="218.1">GND</text>
</g>
<g font-size="1.3" fill="#0f0f0f">
<text x="251.5" y="38">CD1#_1</text>
<text x="251.5" y="40.5">D3</text>
<text x="336.5" y="40.5">CD1#_2</text>
<text x="50.8" y="43.1">5V_IN</text>
<text x="157.5" y="45.6">D7</text>
<text x="157.5" y="43.1">RESET#</text>
<text x="192.9" y="45.6">D8</text>
<text x="251.5" y="45.6">D4</text>
<text x="251.5" y="43.1">D11</text>
<text x="336.5" y="43.1">D3</text>
<text x="336.5" y="45.6">D11</text>
<text x="50.8" y="48.1">3V3</text>
<text x="157.5" y="50.7">D5</text>
<text x="157.5" y="48.1">D6</text>
<text x="157.5" y="53.2">D4</text>
<text x="191.7" y="50.7">D10</text>
<text x="191.7" y="53.2">D11</text>
<text x="192.9" y="48.1">D9</text>
<text x="251.5" y="53.2">D13</text>
<text x="251.5" y="50.7">D5</text>
<text x="251.5" y="48.1">D12</text>
<text x="336.5" y="53.2">D5</text>
<text x="336.5" y="50.7">D12</text>
<text x="336.5" y="48.1">D4</text>
<text x="157.5" y="55.8">D3</text>
<text x="157.5" y="58.3">D2</text>
<text x="191.7" y="58.3">D13</text>
<text x="191.7" y="55.8">D12</text>
<text x="251.5" y="58.3">D14</text>
<text x="251.5" y="55.8">D6</text>
<text x="336.5" y="58.3">D6</text>
<text x="336.5" y="55.8">D13</text>
<text x="50.8" y="64.6">5V_EXT</text>
<text x="157.5" y="60.8">D1</text>
<text x="157.5" y="63.4">D0</text>
<text x="189.1" y="65.9">5V_IDE</text>
<text x="191.7" y="63.4">D15</text>
<text x="191.7" y="60.8">D14</text>
<text x="251.5" y="63.4">D15</text>
<text x="251.5" y="65.9">CS0#</text>
<text x="251.5" y="60.8">D7</text>
<text x="336.5" y="60.8">D14</text>
<text x="336.5" y="63.4">D7</text>
<text x="336.5" y="65.9">D15</text>
<text x="157.5" y="71">IOWR#</text>
<text x="157.5" y="68.5">DMARQ</text>
<text x="251.5" y="68.5">CS1#</text>
<text x="336.5" y="71">CS1#</text>
<text x="336.5" y="68.5">CS0#</text>
<text x="50.8" y="76.1">5V_EXT</text>
<text x="157.5" y="76.1">IORDY</text>
<text x="157.5" y="73.5">IORD#</text>
<text x="186.7" y="76.1">CSEL_IDE</text>
<text x="50.8" y="81.2">5V_IDE</text>
<text x="157.5" y="83.7">DA1</text>
<text x="157.5" y="81.2">INTRQ</text>
<text x="157.5" y="78.6">DMACK#</text>
<text x="187.3" y="81.2">IOCS16#</text>
<text x="188.6" y="83.7">PDIAG#</text>
<text x="251.5" y="83.7">IOWR#</text>
<text x="251.5" y="78.6">IORD#</text>
<text x="336.5" y="81.2">IORD#</text>
<text x="157.5" y="86.2">DA0</text>
<text x="157.5" y="88.8">CS0#</text>
<text x="190.4" y="88.8">CS1#</text>
<text x="191.8" y="86.2">DA2</text>
<text x="251.5" y="88.8">WE#</text>
<text x="336.5" y="86.2">IOWR#</text>
<text x="78.4" y="92.6">5V_IN</text>
<text x="157.5" y="91.3">DASP#</text>
<text x="251.5" y="93.9">INTRQ</text>
<text x="336.5" y="91.3">WE#</text>
<text x="336.5" y="96.4">INTRQ</text>
<text x="251.5" y="104">CSEL_CF_1</text>
<text x="336.5" y="106.6">CSEL_CF_2</text>
<text x="251.5" y="119.3">IORDY</text>
<text x="251.5" y="114.2">RESET#</text>
<text x="336.5" y="116.7">RESET#</text>
<text x="38.1" y="121.8">5V_IN</text>
<text x="83.9" y="121.8">3V3</text>
<text x="251.5" y="124.3">DMARQ</text>
<text x="251.5" y="121.8">DA2</text>
<text x="336.5" y="121.8">IORDY</text>
<text x="336.5" y="124.3">DA2</text>
<text x="251.5" y="132">DA0</text>
<text x="251.5" y="129.4">DMACK#</text>
<text x="251.5" y="126.9">DA1</text>
<text x="336.5" y="126.9">DMARQ</text>
<text x="336.5" y="129.4">DA1</text>
<text x="336.5" y="132">DMACK#</text>
<text x="251.5" y="134.5">DASP#</text>
<text x="251.5" y="137">D0</text>
<text x="336.5" y="134.5">DA0</text>
<text x="336.5" y="137">DASP#</text>
<text x="251.5" y="142.1">D1</text>
<text x="251.5" y="139.6">PDIAG#</text>
<text x="336.5" y="142.1">PDIAG#</text>
<text x="336.5" y="139.6">D0</text>
<text x="251.5" y="144.7">D8</text>
<text x="251.5" y="147.2">D2</text>
<text x="251.5" y="149.7">D9</text>
<text x="336.5" y="147.2">D8</text>
<text x="336.5" y="149.7">D2</text>
<text x="336.5" y="144.7">D1</text>
<text x="251.5" y="154.8">D10</text>
<text x="251.5" y="152.3">IOCS16#</text>
<text x="336.5" y="154.8">IOCS16#</text>
<text x="336.5" y="152.3">D9</text>
<text x="336.5" y="157.4">D10</text>
<text x="100.2" y="185.4" transform="rotate(-90 100.2 185.4)">DASP#</text>
<text x="112.9" y="185.4" transform="rotate(-90 112.9 185.4)">PDIAG#</text>
<text x="125.6" y="185.4" transform="rotate(-90 125.6 185.4)">WE#</text>
<text x="137" y="185.4" transform="rotate(-90 137 185.4)">IORDY</text>
<text x="147.2" y="185.4" transform="rotate(-90 147.2 185.4)">DMACK#</text>
<text x="290.8" y="190.4">CSEL_CF_1</text>
<text x="53.2" y="196.8" transform="rotate(-90 53.2 196.8)">CD1#_1</text>
<text x="68.5" y="196.8" transform="rotate(-90 68.5 196.8)">CD1#_2</text>
<text x="83.7" y="196.8" transform="rotate(-90 83.7 196.8)">DASP#</text>
<text x="290.8" y="192.9">CSEL_IDE</text>
<text x="290.8" y="203.1">CSEL_CF_2</text>
<text x="290.8" y="205.6">CSEL_IDE</text>
</g>
<g font-size="1.3" fill="#0000c2">
<text x="83.6" y="44.4">JP2</text>
<text x="83.6" y="46.4">Poziție</text>
<text x="91.2" y="46.4">1-2:</text>
<text x="97" y="46.4">VCC</text>
<text x="101.8" y="46.4">=</text>
<text x="104.5" y="46.4">5V</text>
<text x="83.6" y="48.5">Poziție</text>
<text x="91.2" y="48.5">2-3:</text>
<text x="97" y="48.5">VCC</text>
<text x="101.8" y="48.5">=</text>
<text x="104.5" y="48.5">3.3V</text>
<text x="89.7" y="77.2">JP1</text>
<text x="89.7" y="79.2">Poziție</text>
<text x="89.7" y="81.3">Poziție</text>
<text x="97.3" y="79.2">1-2:</text>
<text x="97.3" y="81.3">2-3:</text>
<text x="103.1" y="79.2">Alimentare</text>
<text x="103.1" y="81.3">Alimentare</text>
<text x="114.3" y="79.2">externă(J5)</text>
<text x="114.3" y="81.3">de</text>
<text x="117.7" y="81.3">pe</text>
<text x="121.1" y="81.3">IDE</text>
<text x="125.3" y="81.3">pin20</text>
<text x="331.7" y="188.2">JP3</text>
<text x="331.7" y="190.2">Poziție</text>
<text x="336.3" y="188.2">(slot</text>
<text x="339.4" y="190.2">1-2:</text>
<text x="341.9" y="188.2">A)</text>
<text x="345.1" y="190.2">Master</text>
<text x="331.7" y="192.2">Poziție</text>
<text x="331.7" y="194.3">Liber:</text>
<text x="338.2" y="194.3">Slave</text>
<text x="339.4" y="192.2">2-3:</text>
<text x="345.1" y="192.2">Cable</text>
<text x="351.6" y="192.2">select</text>
<text x="331.5" y="200.6">JP4</text>
<text x="331.5" y="202.6">Poziție</text>
<text x="336.1" y="200.6">(slot</text>
<text x="339.1" y="202.6">1-2:</text>
<text x="341.7" y="200.6">B)</text>
<text x="344.9" y="202.6">Master</text>
<text x="331.5" y="204.7">Poziție</text>
<text x="331.5" y="206.7">Liber:</text>
<text x="337.9" y="206.7">Slave</text>
<text x="339.1" y="204.7">2-3:</text>
<text x="344.9" y="204.7">Cable</text>
<text x="351.4" y="204.7">select</text>
</g>
<g font-size="1.3" fill="#939391">
<text x="139.7" y="168.6">R8</text>
<text x="139.7" y="171.2">1K</text>
<text x="149.9" y="168.6">R9</text>
<text x="149.9" y="171.2">10K</text>
</g>
</svg>
